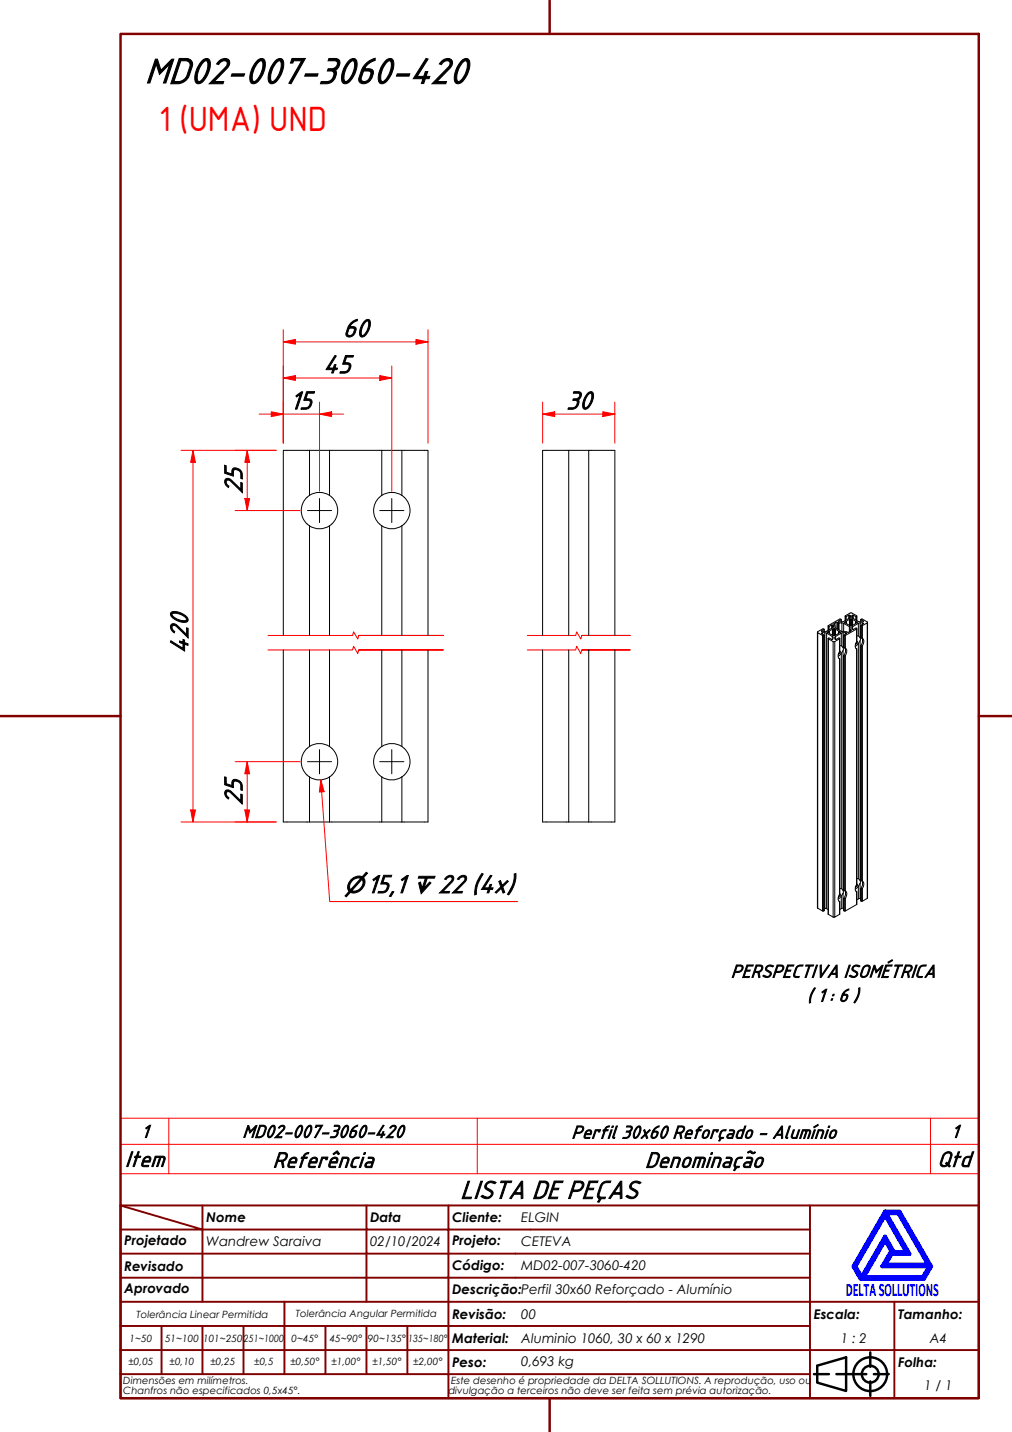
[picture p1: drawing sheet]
<svg xmlns="http://www.w3.org/2000/svg" width="210mm" height="297mm" viewBox="0 0 210 297" stroke-linecap="round" stroke-linejoin="round" font-family="sans-serif">
<!-- layer: Linha Corte (ABNT) -->
<path d="M55.6 134.8h17.5l.2-.7 .9 1.5 .2-.8h17.5h-17.5M55.6 131.8h17.5l.2-.7 .9 1.5 .2-.8h17.5h-17.5M109.4 134.8h10l.2-.7 .9 1.5 .2-.8h10h-10M109.4 131.8h10l.2-.7 .9 1.5 .2-.8h10h-10" fill="none" stroke="#f00" stroke-width=".21"/>
<!-- layer: Visible (ABNT) -->
<g fill="none" stroke="#000" stroke-width=".21">
<path d="M64.2 93.4v9.4M68.3 93.4v9.4M79.2 93.4h-20.4v38.4M83.4 93.4h5.4v38.4M118 93.4h4.1M64.2 109.1a3.8 3.8 0 0 0 4.1 0M64.2 102.8a3.8 3.8 0 0 1 4.1 0M64.2 102.8a3.8 3.8 0 0 0 0 6.3M64.2 109.1v22.7M68.3 102.8l.5 .4M68.3 109.1v22.7M68.8 108.7l-.5 .4"/>
<path d="M68.8 103.2a3.8 3.8 0 0 1 0 5.5M79.2 102.8a3.8 3.8 0 0 0 0 6.3M79.2 102.8v-9.4h4.2v9.4M79.2 109.1v22.7M79.2 109.1a3.8 3.8 0 0 0 4.1 0M79.2 102.8a3.8 3.8 0 0 1 4.1 0M83.4 102.8a3.8 3.8 0 0 1 0 6.3M83.4 109.1v22.7M58.8 134.8v35.7h30v-35.7M64.2 134.8v20M68.3 134.8v20M79.2 134.8v20"/>
<path d="M83.4 134.8v20M112.5 131.8v-38.4h5.5v38.4M112.5 134.8v35.7h15v-35.7M118 134.8v35.7M122.1 131.8v-38.4h5.4v38.4M122.1 134.8v35.7M169.5 131.1l.1 57.3M170.4 130.9l.5-.4v.5v-.5l-.2-.1-1.1 .6v.2M170.4 130.9h.1M170.4 131.3v.1M170.4 131.4l.5 .3v57.2M170.5 131.3l-.1 .1"/>
<path d="M170.6 131.5v-.3h.5v57.2M170.6 131.2l-.1 .3M170.6 131.8h.2M171.1 131.2l.3 .1M171.7 131.2v-.1v.1l.3 .1M171.7 131.1v.1M171.7 131h.3v.3M171.8 132.4v57.3M171.8 129.8v1M171.8 132.5l.1-.2 .7 .3M171.9 130l-.1-.1v.8M171.9 130v.7"/>
<path d="M172 131v.3M172 131.3l.7 .4M172.5 129.6h.1M172.5 130.3v-.7l-.6 .4v.7M172.6 130.2l-1.4 .8-.8-.1M172.6 132l.2 .2v.4h-.2M172.6 132.6v-.6l-1.2-.7v57.2M172.7 131.7l.1 .2M172.7 130.6l-.7 .3M172.7 130.6v1.1M172.7 130.6l.1-.2v1.4M172.8 130.1v-.4v.4l-.2 .1"/>
<path d="M172.8 129.7l-.2-.1v.7M172.8 133.1h.3M173 129.6v-.2l.4-.3v1.2M173 129.4v.2M173 129.6l.1 .1 .1 .5 1.4 .8 1.3 .2 .6-.3M173.1 130.4h-.3v1.5M173.1 130.4v1.5M173.3 131.7v-1.1l-.2-.2v1.4M173.3 131.7l-.5 .2M173.3 132l-.1 .2v.4l.2 .1 .6-.4 .1 .2M173.3 132l1.2-.7v2.7M173.3 132v.6"/>
<path d="M173.4 129.1h.4M173.8 130.5v-1.4l.1 1.5M173.9 129.2h.1M173.9 130.9l-.6-.3v1.1M173.9 130.9v.4M173.9 131.3l-.6 .4M173.9 128.9l.6-.4v.5v-.5l-.4-.1-2.3 1.4v.1M173.9 128.8v.1M173.9 135.6v.1M173.9 135.7v.1M173.9 131h.3v.2M174 136.6h.1"/>
<path d="M174 130.7v-1.5h.6v1.8M174.1 135.2v-2.7l-1 .6v57.1l1-.5v-2.7M174.1 136.7v48.8M174.2 135.1h.1M174.2 132.4v2.7a1.07 1.07 0 0 0 0 1.6l-.1-.1M174.2 133.9a.76 .76 0 0 1 .7 .6 .76 .76 0 0 1-.3 .8l-.7 .8M174.2 136.7l-.1 48.8M174.2 135.5l-.3 .2M174.2 131v.2v-.1M174.2 135.1v.4M174.2 131.2l-.3 .1M174.2 135.1v.3"/>
<path d="M174.5 135.5v48.8M174.6 129.2l.4 .1M174.9 131.2l-.4 .1M174.9 134.9v49.8M175 131v-1.7l1.2 .7v1M175 134.3l.1 .1M175 134.3v-2.6l.1 2.7M175 136v48.6l.1 .1M175.1 134.4l.2 .1M175.1 131.8h.2M175.1 136.1v48.6M175.2 134.4a1.39 1.39 0 0 1-.2 1.6l.1 .1"/>
<path d="M175.3 129v.2zM175.3 129.2h.1M175.3 129.2v-.2l.2-.1v.4M175.3 129.2l.2 .1M175.3 127.8v.9M175.3 134.5a1.07 1.07 0 0 1-.2 1.6M175.3 127.9v-.2l1.2-.6 1.2 .6v.2M175.3 131.8v2.7M175.3 136v48.8M175.4 131.5v-.3h-.5v3.2M175.4 134.7v.4M175.4 131.2v.1"/>
<path d="M175.5 128.6v-.7h-.2v.8M175.5 128.9l.1 .4M175.5 129.3h.1M175.6 129.3l.6 .4M175.6 131.4l-.6 .3v2.6M175.6 131.3v.1M175.6 131.4l-.2-.1v.2M176 127.6h.1M176 128.3v-.7l-.5 .3v.7M176.2 130l.1 .1v.9M176.2 128.2l-1.3 .8-1-.1M176.2 128.6l-.6 .3"/>
<path d="M176.2 128.6v1.1M176.2 129.7h.1M176.2 128.5l.1-.1v1.4M176.2 129.7l.1 .1M176.3 130.5l.1 .1M176.3 128.1v-.4v.4l-.1 .1M176.3 127.7l-.2-.1v.6M176.3 128.4l.1 1.4M176.3 129.8h.1M176.4 128.4h.2v1.4M176.4 129.8h.2M176.5 130.7v.2"/>
<path d="M176.5 130.9l-.1-.3v.3M176.6 128.4l.1 1.4M176.7 128.4l.1 .1v1.2M176.7 129.8h-.1M176.7 128.1v-.4l.2-.1v.6M176.7 127.7l.1 .5M176.8 128.5v1.2M176.8 129.7h.1M176.8 129.7l-.1 .1M176.8 128.6l.7 .3M176.8 130l-.1 .5 .2 .1M176.8 130l1.2-.7v2.6"/>
<path d="M176.8 128.2l1.3 .8 1-.1M176.8 130v.6M176.9 127.6h.1M177 128.3v-.7l.6 .3-.1 .7M177.5 128.9v.4M177.5 129.3l-.7 .4M177.5 133.6v.1M177.5 133.6l-.1 .1M177.5 128.9l.2 .1v.2M177.5 129.3h.1M177.5 133.5v.1M177.6 128.6l.1-.7v.8"/>
<path d="M177.7 130.5l-.2-.2-.6 .3M177.7 130.5v2.6M177.7 134.6v48.9M177.7 130.5l-2.4 1.3M177.7 133.1h.1M177.7 130.4v2.6a1.11 1.11 0 0 0 0 1.6l-.2-.1M177.7 131.9a.77 .77 0 0 1 .8 .5 .77 .77 0 0 1-.4 .9l-.7 .8M177.7 127.8v.9M177.7 133.4l-.2 .2M177.7 129l.1 .2zM177.7 133.1v.3M177.8 133.1l-.1 .3"/>
<path d="M177.8 129.2l-.3 .1M178 133.4v48.9M178.4 129.2l-.4 .1M178.4 132.9v49.8M178.5 132.3h.1M178.5 133.9l.1 .1M178.5 129.7v2.6M178.5 129.7l.1 .1v2.5M178.5 133.9v48.7l.1 .1M178.6 132.3l.3 .1M178.6 129.8h.3M178.6 134v48.7"/>
<path d="M178.8 132.4l.1 .3v.5l-.4 .7M178.9 132.4a1.07 1.07 0 0 1-.3 1.6M178.9 132.4v-2.6l1-.6v57.2l-1 .5v-2.6M178.9 133.9v48.9M178.9 132.7v.4M178.9 129.2h.1M179.1 129.4l-.2-.2v.3v-.3h-.5v3.1M179.1 128.8v.1M179.1 128.9l-.6-.4v.5v-.5l.4-.1 1 .6v.2M179.1 129.3v.1M179.1 129.4l-.6 .3M179.9 129.1v57.3"/>
<path d="M64.2 154.8a3.8 3.8 0 0 1 4.1 0M64.2 154.8a3.8 3.8 0 0 0 0 6.3M68.3 154.8l.5 .4M68.8 155.2a3.8 3.8 0 0 1 0 5.6M79.2 154.8a3.8 3.8 0 0 0 0 6.3M79.2 154.8a3.8 3.8 0 0 1 4.1 0M83.4 154.8a3.8 3.8 0 0 1 0 6.3M64.2 161.2a3.8 3.8 0 0 0 4.1 0M64.2 161.1v9.4M68.3 161.1v9.4M68.8 160.8l-.5 .3M79.2 161.1v9.4"/>
<path d="M79.2 161.2a3.8 3.8 0 0 0 4.1 0M83.4 161.1v9.4M169.6 188.4v-57.2l1 .6v57.2M169.6 188.4l1 .6M170.6 189h.2M170.9 188.9l-.1 .1M170.9 188.9v-57.2l-.1 .1v57.2M170.9 188.4h.2M171.1 188.4l.3 .1M171.4 188.5l.4 .2M171.8 189.7v-57.2l1 .6v57.1M171.8 189.7l1 .5"/>
<path d="M172.8 190.2h.3M173.9 186h.1M173.9 186v.1M173.9 185.9v.1M174 186.9l.1 .1M174.1 185.5a1.07 1.07 0 0 0 0 1.5M174.2 185.4h.1M174.2 187l-.1 2.7M174.2 184.3a.73 .73 0 0 1 .7 1M174.2 185.4v.1M174.2 185.8l-.3 .2M174.2 185.4v.4"/>
<path d="M174.2 185.5v.3M174.5 185.8v2.7M174.5 188.5l-.3 .2M174.9 185.3v3.1h.1M174.9 188.4l-.4 .1M174.9 185.3l-1 1.2M175 186.4l.1 2.6M175 186.3l.1 .1M175.1 189h.2M175.1 184.7l.2 .1M175.1 186.4v2.6M175.2 184.7l.2 .4v.5l-.4 .7"/>
<path d="M175.3 184.8a1.07 1.07 0 0 1-.2 1.6M175.4 185.1v.4M177.5 183.9v.1M177.5 184l-.1 .1M177.5 184.9h.2M177.7 185v2.6l-2.4 1.4v-2.7M177.7 184.9h.1M177.7 183.5a1.13 1.13 0 0 0 0 1.5M177.7 183.4h.1M177.7 185v2.6M177.7 182.3a.71 .71 0 0 1 .7 .9M177.7 183.4v.4"/>
<path d="M177.7 183.8l-.2 .2M178 183.8v2.6M178 186.4l-.3 .2M178.4 183.2v3.2h.1M178.4 186.4h-.4M178.4 183.2l-.5 .8-.5 .5M178.5 186.8l.1 .1M178.5 184.3l.1 .1M178.5 184.3v2.6M178.6 186.9h.3M178.6 182.7h.1a.83 .83 0 0 1 .3 1.4l-.1 .2M178.6 184.4v2.5"/>
<path d="M178.8 182.7l.1 .4v.4l-.4 .8M178.9 184.3l-.3 .1M178.9 183v.5"/>
</g>
<path d="M25 237.4h178v-5.4h-178v11.5M35 232v11.5M99 232v11.5M193 232v11.5M203 237.4v6.1h-178M25 243.5v6.5h178v-6.5" fill="none" stroke="#f00" stroke-width=".21"/>
<!-- layer: Borda A3/A4 (ABNT) -->
<path d="M25 7h178v283h-178zM114 0v7M0 148.5h25M203 148.5h7M114 290v7" fill="none" stroke="#800000" stroke-width=".51"/>
<path d="M183.6 257.3l1.2 2.2-1.8 3.2h9.7l-1.3 2.2h-12.2zM183.6 252.1l4.4 7.6h-2.6l-1.8-3.2-4.9 8.4-1.3-2.2zM183.6 251.3h3l6.5 11.4-1.5 2.6h-13.1l-1.5-2.6zM183.8 251.7h2.5l6.2 10.6h-8.8l1.3-2.2h3.7zM185 259.7h.2l-.1 .2z" fill="none" stroke="#00f" stroke-width=".8"/>
<!-- layer: 0 -->
<path d="M178.5 265.3h13.1" fill="none" stroke="#000" stroke-width=".21"/>
<g fill="none" stroke="#800000" stroke-width=".4">
<path d="M25 250l17 5h-17M25 250h178v40h-178zM42 255h34v5h17M42 255v15M42 250v5M76 250v5h17v5M93 250v5h75M168 250v20h-143M25 260h51v10M25 275h17M33.5 275v10M50.5 275h-8.5v10"/>
<path d="M59 270v15h-8.5M67.5 275v10h-8.5M76 275v10h8.5M84.5 275v10M93 275h-42.5v10M93 260v5h-68M93 275v10h75M93 260h75M93 275h75M168 265h-75v10M185.5 270v10h17.5M203 270h-35v10h17.5v10"/>
<path d="M25 285h25.5M25 280h143v10M67.5 285h8.5M84.5 285h8.5v5"/>
</g>
<g fill="none" stroke="#000" stroke-width=".51">
<path d="M168.8 285h3.1M169.5 283.3l6-1.8v7l-6-1.7zM173.5 285h6.2M180.5 280.5v3M180.5 286.5v3M181.3 285h3"/>
<circle cx="180.5" cy="285" r="3.5"/>
<circle cx="180.5" cy="285" r="1.75"/>
</g>
<!-- layer: Marca de centro (ISO) -->
<path d="M63.8 105.9h5M66.3 103.4v5M78.8 105.9h5M81.3 103.4v5M63.8 158h5M66.3 155.5v5M78.8 158h5M81.3 155.5v5" fill="none" stroke="#000" stroke-width=".21"/>
<path d="M56.3 85.9h2.5" fill="none" stroke="#f00" stroke-width=".21"/>
<path d="M56.3 85.4l2.5 .5-2.5 .5z" fill="#f00"/>
<path d="M56.3 85.4l2.5 .5-2.5 .5zM66.3 85.9h2.5" fill="none" stroke="#f00" stroke-width=".21"/>
<path d="M66.3 85.9l2.5-.5v1z" fill="#f00"/>
<path d="M58.8 78.4h2.5M53.8 85.9h2.5M58.8 85.9h7.5M58.8 83.4v8.5M66.3 85.9l2.5-.5v1zM66.3 83.4v18.5M68.8 85.9h2.5" fill="none" stroke="#f00" stroke-width=".21"/>
<path d="M58.8 78.4l2.5-.5v1z" fill="#f00"/>
<path d="M58.8 78.4l2.5-.5v1zM78.8 78.4h2.5" fill="none" stroke="#f00" stroke-width=".21"/>
<path d="M78.8 77.9l2.5 .5-2.5 .5z" fill="#f00"/>
<path d="M58.8 75.9v16M58.8 70.9h2.5M61.3 78.4h17.5M78.8 77.9l2.5 .5-2.5 .5zM81.3 75.9v26" fill="none" stroke="#f00" stroke-width=".21"/>
<path d="M58.8 70.9l2.5-.5v1z" fill="#f00"/>
<path d="M58.8 70.9l2.5-.5v1zM86.3 70.9h2.5" fill="none" stroke="#f00" stroke-width=".21"/>
<path d="M86.3 70.4l2.5 .5-2.5 .5z" fill="#f00"/>
<path d="M58.8 68.4v23.5M61.3 70.9h25M86.3 70.4l2.5 .5-2.5 .5zM88.8 68.4v23.5M40 168v2.5" fill="none" stroke="#f00" stroke-width=".21"/>
<path d="M39.5 168h1l-.5 2.5z" fill="#f00"/>
<path d="M40 93.4v2.5M39.5 168h1l-.5 2.5z" fill="none" stroke="#f00" stroke-width=".21"/>
<path d="M40 93.4l.5 2.5h-1z" fill="#f00"/>
<path d="M37.5 93.4h19.8M40 93.4l.5 2.5h-1zM40 95.9v72.1M51.3 103.4v2.5M37.5 170.5h19.8" fill="none" stroke="#f00" stroke-width=".21"/>
<path d="M50.8 103.4h1l-.5 2.5z" fill="#f00"/>
<path d="M51.3 93.4v2.5M50.8 103.4h1l-.5 2.5z" fill="none" stroke="#f00" stroke-width=".21"/>
<path d="M51.3 93.4l.5 2.5h-1z" fill="#f00"/>
<path d="M48.8 93.4h8.5M51.3 93.4l.5 2.5h-1zM51.3 95.9v7.5M48.8 105.9h13.5M51.3 168v2.5" fill="none" stroke="#f00" stroke-width=".21"/>
<path d="M50.8 168h1l-.5 2.5z" fill="#f00"/>
<path d="M51.3 158v2.5M50.8 168h1l-.5 2.5z" fill="none" stroke="#f00" stroke-width=".21"/>
<path d="M51.3 158l.5 2.5h-1z" fill="#f00"/>
<path d="M112.5 85.9h2.5M48.8 158h13.5M51.3 158l.5 2.5h-1zM48.8 170.5h8.5M51.3 160.5v7.5" fill="none" stroke="#f00" stroke-width=".21"/>
<path d="M112.5 85.9l2.5-.5v1z" fill="#f00"/>
<path d="M112.5 85.9l2.5-.5v1zM125 85.9h2.5" fill="none" stroke="#f00" stroke-width=".21"/>
<path d="M125 85.4l2.5 .5-2.5 .5z" fill="#f00"/>
<path d="M112.5 83.4v8.5M115 85.9h10M125 85.4l2.5 .5-2.5 .5zM127.5 83.4v8.5" fill="none" stroke="#f00" stroke-width=".21"/>
<path d="M66.5 161.8l.2 2.5" fill="none" stroke="#f00" stroke-width=".21"/>
<path d="M66.5 161.8l.7 2.4-1 .1z" fill="#f00"/>
<path d="M66.5 161.8l.7 2.4-1 .1zM66.7 164.3l1.7 22.7h39" fill="none" stroke="#f00" stroke-width=".21"/>
<text font-size="8.1" x="30" y="17.3">MD02-007-3060-420</text>
<text font-size="7" fill="#f00" x="32.9" y="27.2">1 (UMA) UND</text>
<g font-size="5.7">
<text x="71.1" y="69.8">60</text>
<text x="67" y="77.3">45</text>
<text x="60.1" y="84.8">15</text>
<text x="117.4" y="84.8">30</text>
<text x="50.2" y="102.4" transform="rotate(-90 50.2 102.4)">25</text>
<text x="38.9" y="135.6" transform="rotate(-90 38.9 135.6)">420</text>
<text x="50.2" y="167.1" transform="rotate(-90 50.2 167.1)">25</text>
<text x="76.1" y="185.2">15,1</text>
<text x="90.9" y="185.2">22 (4x)</text>
<text x="95.5" y="248.6">LISTA DE PEÇAS</text>
</g>
<g font-size="4.9">
<text x="25.9" y="241.9">Item</text>
<text x="56.6" y="242.1">Referência</text>
<text x="133.8" y="242.1">Denominação</text>
<text x="194.4" y="242">Qtd</text>
</g>
<g font-size="4.8">
<text x="71.4" y="185.2">⌀</text>
<text x="85.4" y="185.2">↧</text>
</g>
<g font-size="4">
<text x="151.6" y="202.7">PERSPECTIVA ISOMÉTRICA</text>
<text x="167.4" y="207.7">( 1 : 6 )</text>
<text x="29.3" y="235.9">1</text>
<text x="50.3" y="236">MD02-007-3060-420</text>
<text x="118.5" y="236.1">Perfil 30x60 Reforçado - Alumínio</text>
<text x="197.3" y="235.9">1</text>
</g>
<text font-size="3.9" fill="#00f" x="175.4" y="268.8">DELTASOLLUTIONS</text>
<g font-size="2.8">
<text x="42.8" y="253.5">Nome</text>
<text x="76.8" y="253.5">Data</text>
<text x="93.8" y="253.6">Cliente:</text>
<text x="108.1" y="253.5">ELGIN</text>
<text x="25.8" y="263.6">Revisado</text>
<text x="25.8" y="258.3">Projetado</text>
<text x="42.8" y="258.6">Wandrew Saraiva</text>
<text x="76.8" y="258.4">02/10/2024</text>
<text x="93.8" y="263.4">Código:</text>
<text x="93.8" y="258.3">Projeto:</text>
<text x="108.1" y="263.5">MD02-007-3060-420</text>
<text x="108.1" y="258.5">CETEVA</text>
<text x="25.8" y="268.3">Aprovado</text>
<text x="93.8" y="268.3">Descrição:Perfil 30x60 Reforçado - Alumínio</text>
<text x="93.8" y="273.6">Revisão:</text>
<text x="108.1" y="273.5">00</text>
<text x="168.8" y="273.5">Escala:</text>
<text x="186.3" y="273.5">Tamanho:</text>
<text x="93.8" y="278.6">Material:</text>
<text x="108.1" y="278.5">Aluminio 1060, 30 x 60 x 1290</text>
<text x="174.4" y="278.5">1 : 2</text>
<text x="192.8" y="278.6">A4</text>
<text x="93.8" y="283.5">Peso:</text>
<text x="108.1" y="283.3">0,693 kg</text>
<text x="186.3" y="283.5">Folha:</text>
<text x="191.7" y="288.4">1 / 1</text>
</g>
<g font-size="2.1">
<text x="28.3" y="273.3">Tolerância Linear Permitida</text>
<text x="61.4" y="273.1">Tolerância Angular Permitida</text>
<text x="26.9" y="278.3">1~50</text>
<text x="34.2" y="278.3">51~100</text>
<text x="42.1" y="278.3">101~250</text>
<text x="50.5" y="278.3">251~1000</text>
<text x="60.5" y="278.3">0~45°</text>
<text x="68.4" y="278.3">45~90°</text>
<text x="76.3" y="278.3">90~135°</text>
<text x="84.7" y="278.3">135~180°</text>
<text x="25.6" y="287.1">Dimensões em milímetros.</text>
<text x="26.6" y="283.2">±0,05</text>
<text x="35.2" y="283.2">±0,10</text>
<text x="43.6" y="283.2">±0,25</text>
<text x="52.7" y="283.2">±0,5</text>
<text x="60.2" y="283.2">±0,50°</text>
<text x="68.7" y="283.2">±1,00°</text>
<text x="77.2" y="283.2">±1,50°</text>
<text x="85.7" y="283.2">±2,00°</text>
<text x="93.6" y="287.1">Este desenho é propriedade da DELTA SOLLUTIONS. A reprodução, uso ou</text>
<text x="25.6" y="289.2">Chanfros não especificados 0,5x45°.</text>
<text x="93" y="289.2">divulgação a terceiros não deve ser feita sem prévia autorização.</text>
</g>
</svg>
